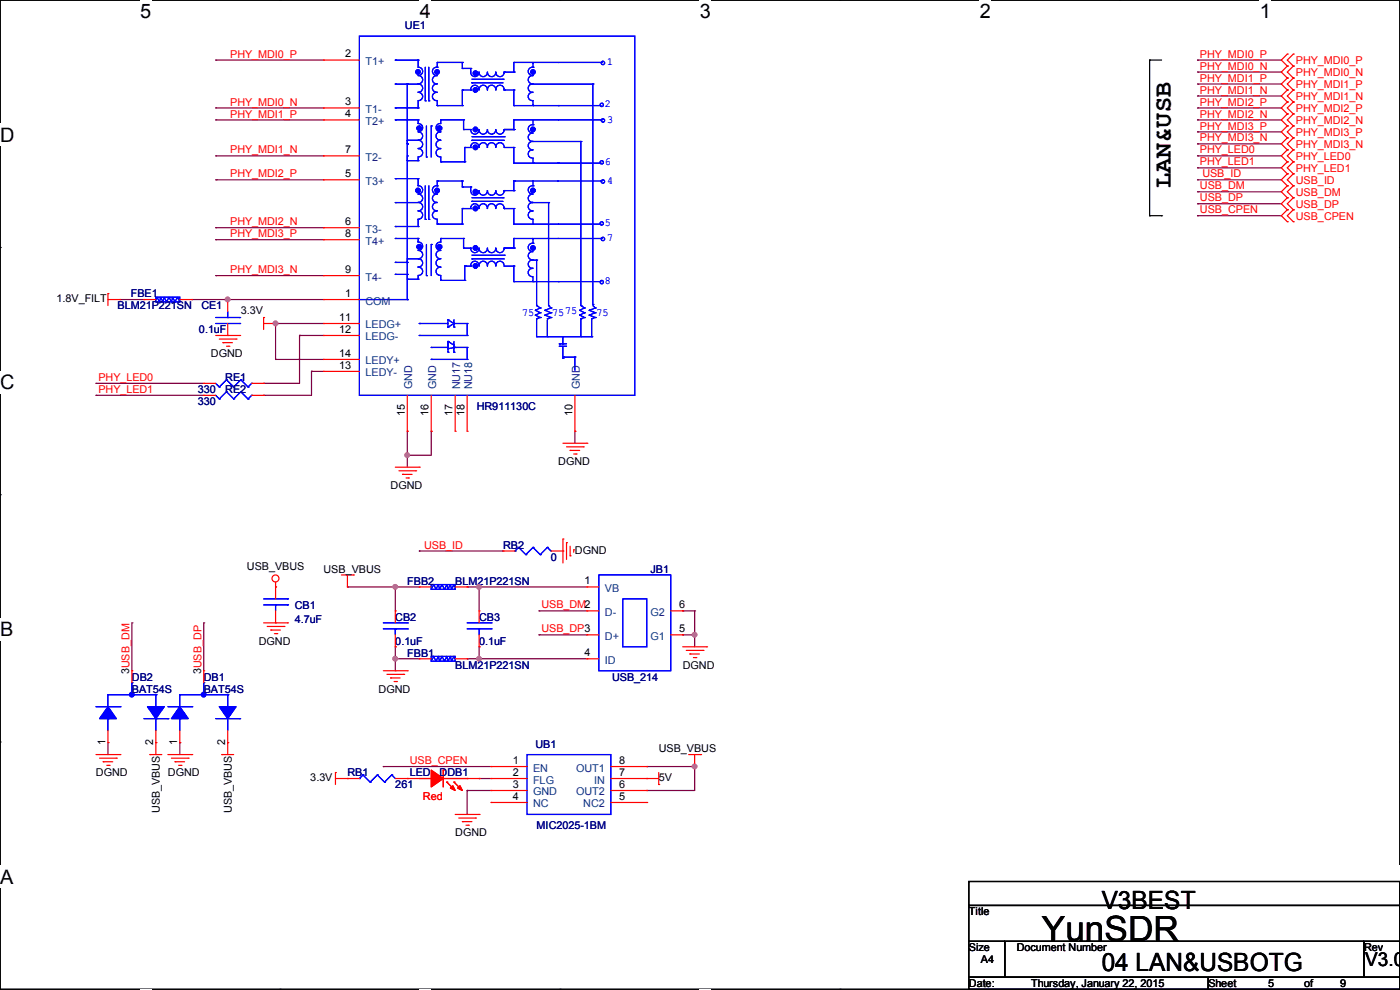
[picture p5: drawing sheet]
<svg xmlns="http://www.w3.org/2000/svg" width="297mm" height="210mm" viewBox="0 0 297 210" stroke-linecap="round" stroke-linejoin="round" font-family="sans-serif">
<path d="M0 0h297v209.8h-297z" fill="none" stroke="#000" stroke-width=".25"/>
<g fill="#fff">
<path d="M29.7 0h2.4v4.8h-2.4z"/>
<path d="M29.7 209.8h2.4v.2h-2.4z"/>
</g>
<path d="M59.4 0h.1M59.4 209.8h.1" fill="none" stroke="#000" stroke-width=".25"/>
<g fill="#fff">
<path d="M89.1 0h2.3v4.8h-2.3z"/>
<path d="M89.1 209.8h2.3v.2h-2.3z"/>
</g>
<path d="M118.8 0h.1M118.8 209.8h.1" fill="none" stroke="#000" stroke-width=".25"/>
<g fill="#fff">
<path d="M148.5 0h2.3v4.8h-2.3z"/>
<path d="M148.5 209.8h2.3v.2h-2.3z"/>
</g>
<path d="M178.2 0h.1M178.2 209.8h.1" fill="none" stroke="#000" stroke-width=".25"/>
<g fill="#fff">
<path d="M207.9 0h2.3v4.8h-2.3z"/>
<path d="M207.9 209.8h2.3v.2h-2.3z"/>
</g>
<path d="M237.6 0h.1M237.6 209.8h.1" fill="none" stroke="#000" stroke-width=".25"/>
<g fill="#fff">
<path d="M267.3 0h2.3v4.8h-2.3z"/>
<path d="M267.3 209.8h2.3v.2h-2.3z"/>
<path d="M0 26.2h3.1v4.8h-3.1z"/>
<path d="M0 78.7h3.1v4.7h-3.1z"/>
</g>
<path d="M0 52.5h.1M297 52.5h.1" fill="none" stroke="#000" stroke-width=".25"/>
<path d="M0 131.1h2.9v4.8h-2.9z" fill="#fff"/>
<path d="M0 104.9h.1M297 104.9h.1" fill="none" stroke="#000" stroke-width=".25"/>
<g fill="#fff">
<path d="M0 183.6h2.9v4.7h-2.9z"/>
<path d="M296.9 183.6h.1v4.7h-.1z"/>
</g>
<g fill="none" stroke="#000" stroke-width=".25">
<path d="M243.9 12.7h.1M243.9 12.7v33.1M243.9 12.7h2.5M243.9 45.8h.1M243.9 45.8h2.5M246.4 45.8h.1M0 157.4h.1M297 157.4h.1M205.5 187h91.5v5.1h-91.5zM205.5 192.1h91.5v7.6h-91.5zM205.5 199.7h7.6v7.6h-7.6zM213.1 199.7h76.2v7.6h-76.2z"/>
<path d="M289.3 199.7h7.7v7.6h-7.7zM205.5 207.3h50.8v2.5h-50.8zM256.3 207.3h40.7v2.5h-40.7z"/>
</g>
<g fill="none" stroke="#800040" stroke-width=".25">
<path d="M45.8 12.7h.1M45.8 12.7h22.8M254 17.8h.1M254 15.3h.1M254 12.7h.1M254 12.7h17.8M254 17.8h17.8M254 15.3h17.8M45.8 22.9h.1M45.8 25.4h.1M45.8 33.1h.1M45.8 38.1h.1"/>
<path d="M45.8 22.9h22.8M45.8 25.4h22.8M45.8 33.1h22.8M45.8 38.1h22.8M254 35.6h.1M254 38.1h.1M254 33.1h.1M254 20.4h.1M254 30.5h.1M254 28h.1M254 25.4h.1M254 22.9h.1"/>
<path d="M254 22.9h17.8M254 25.4h17.8M254 33.1h17.8M254 38.1h17.8M254 35.6h17.8M254 20.4h17.8M254 30.5h17.8M254 28h17.8M45.8 48.3h.1M45.8 50.8h.1M45.8 58.5h.1M45.8 48.3h22.8"/>
<path d="M45.8 50.8h22.8M45.8 58.5h22.8M254 45.8h.1M254 40.7h.1M254 43.2h.1M254 45.8h17.8M254 40.7h17.8M254 43.2h17.8M25.4 63.5h.1M25.4 63.5h5.1M40.7 63.5h.1M40.7 63.5h27.9"/>
<path d="M48.3 63.5h.1M58.5 68.6h.1M58.5 76.2h.1M58.5 68.6h10.1M58.5 76.2h10.1M58.5 68.6v7.6M63.5 71.2h.1M63.5 71.2v10.1h-7.6M63.5 71.2h5.1M66.1 78.8h.1M66.1 78.8h2.5M66.1 78.8v5.1h-10.2"/>
<path d="M20.4 83.9h.1M20.4 81.3h.1M20.4 83.9h22.8M20.4 81.3h22.8M55.9 83.9h.1M55.9 81.3h.1M86.4 96.6h.1M86.4 91.5h.1M86.4 91.5v7.6M91.5 91.5h.1M91.5 91.5v5.1h-5.1M122 91.5h.1"/>
<path d="M122 91.5v2.5M88.9 116.9h.1M88.9 116.9h17.8M28 132.1h.1M28 132.1v10.2M43.2 132.1h.1M43.2 132.1v10.2M73.7 124.5h.1M73.7 124.5h15.2M83.9 124.5h.1M83.9 139.7h.1M83.9 137.2h.1"/>
<path d="M83.9 139.7h5M83.9 124.5v5.1M83.9 137.2v5.1M99.1 139.7h.1M99.1 124.5h.1M99.1 139.7h25.4M99.1 124.5h25.4M101.6 137.2h.1M101.6 139.7h.1M101.6 124.5h.1M101.6 124.5v5.1M101.6 137.2v2.5"/>
<path d="M114.3 129.6h.1M114.3 134.7h.1M114.3 129.6h10.2M114.3 134.7h10.2M144.8 134.7h.1M144.8 129.6h.1M144.8 129.6h2.6M144.8 134.7h2.6M147.4 134.7h.1M147.4 129.6h.1M147.4 129.6v7.6M22.9 157.5h.1"/>
<path d="M22.9 157.5v2.6M38.1 157.5h.1M38.1 157.5v2.6M83.9 142.3h.1M81.3 162.6h.1M81.3 162.6h22.9M99.1 167.7h.1M99.1 167.7v5.1M99.1 167.7h5.1M101.6 165.1h.1M101.6 165.1h2.6M137.2 162.6h.1"/>
<path d="M137.2 167.7h.1M137.2 162.6h10.2M147.4 162.6h.1M147.4 162.6v5.1h-10.2"/>
</g>
<g fill="#f0f" stroke="#f0f" stroke-width=".25">
<circle cx="48.3" cy="63.5" r=".49"/>
<circle cx="58.4" cy="68.6" r=".49"/>
<circle cx="86.4" cy="96.5" r=".49"/>
<circle cx="147.3" cy="162.6" r=".49"/>
<circle cx="147.3" cy="134.6" r=".49"/>
<circle cx="101.6" cy="139.7" r=".49"/>
<circle cx="83.8" cy="124.5" r=".49"/>
<circle cx="83.8" cy="139.7" r=".49"/>
<circle cx="101.6" cy="124.5" r=".49"/>
</g>
<g fill="none" stroke="#f00" stroke-width=".25">
<path d="M68.6 12.7h.1M68.6 12.7h7.6M273.1 19.1h.1M273.1 16.6h.1M273.1 14h.1M273.1 11.5h.1M273.1 19.1l-1.3 1.3 1.3 1.2M273.1 16.6l-1.3 1.2 1.3 1.3M273.1 14l-1.3 1.3 1.3 1.3M273.1 11.5l-1.3 1.2 1.3 1.3M274.4 19.1h.1M274.4 16.6h.1"/>
<path d="M274.4 14h.1M274.4 11.5h.1M274.4 19.1l-1.3 1.3 1.3 1.2M274.4 16.6l-1.3 1.2 1.3 1.3M274.4 14l-1.3 1.3 1.3 1.3M274.4 11.5l-1.3 1.2 1.3 1.3M68.6 22.9h.1M68.6 25.4h.1M68.6 33.1h.1M68.6 38.1h.1M68.6 22.9h7.6M68.6 25.4h7.6"/>
<path d="M68.6 33.1h7.6M68.6 38.1h7.6M273.1 34.3h.1M273.1 36.9h.1M273.1 31.8h.1M273.1 39.4h.1M273.1 21.6h.1M273.1 26.7h.1M273.1 29.3h.1M273.1 24.2h.1M273.1 34.3l-1.3 1.3 1.3 1.3M273.1 31.8l-1.3 1.3 1.3 1.2"/>
<path d="M273.1 39.4l-1.3 1.3 1.3 1.3M273.1 36.9l-1.3 1.2 1.3 1.3M273.1 26.7l-1.3 1.3 1.3 1.3M273.1 24.2l-1.3 1.2 1.3 1.3M273.1 21.6l-1.3 1.3 1.3 1.3M273.1 29.3l-1.3 1.2 1.3 1.3M274.4 36.9h.1M274.4 34.3h.1M274.4 31.8h.1M274.4 39.4h.1M274.4 21.6h.1M274.4 29.3h.1"/>
<path d="M274.4 26.7h.1M274.4 24.2h.1M274.4 34.3l-1.3 1.3 1.3 1.3M274.4 31.8l-1.3 1.3 1.3 1.2M274.4 39.4l-1.3 1.3 1.3 1.3M274.4 36.9l-1.3 1.2 1.3 1.3M274.4 26.7l-1.3 1.3 1.3 1.3M274.4 24.2l-1.3 1.2 1.3 1.3M274.4 21.6l-1.3 1.3 1.3 1.3M274.4 29.3l-1.3 1.2 1.3 1.3M68.6 48.3h.1M68.6 50.8h.1"/>
<path d="M68.6 58.5h.1M68.6 48.3h7.6M68.6 50.8h7.6M68.6 58.5h7.6M273.1 44.5h.1M273.1 47h.1M273.1 42h.1M273.1 44.5l-1.3 1.3 1.3 1.2M273.1 42l-1.3 1.2 1.3 1.3M274.4 47h.1M274.4 44.5h.1M274.4 42h.1"/>
<path d="M274.4 44.5l-1.3 1.3 1.3 1.2M274.4 42l-1.3 1.2 1.3 1.3M22.9 62.3h.1M22.9 63.5h2.5M22.9 62.3v2.5M25.4 63.5h.1M30.5 63.5h.1M30.5 63.5h2.6M38.1 63.5h2.6M40.7 63.5h.1M45.8 71.2h5M46.5 71.9h3.6"/>
<path d="M47.3 72.7h.1M47.3 72.7h2M48 73.4h.6M48.3 71.2h.1M48.3 63.5h.1M48.3 63.5v2.6M48.3 68.6v2.6M48.6 73.4h.1M50.1 71.9h.1M50.8 71.2h.1M55.9 67.4h.1M55.9 68.6h2.6"/>
<path d="M55.9 67.4v2.5M58.5 68.6h.1M68.6 63.5h.1M68.6 68.6h.1M68.6 71.2h.1M68.6 76.2h.1M68.6 78.8h.1M68.6 71.2h7.6M68.6 68.6h7.6M68.6 63.5h7.6M68.6 76.2h7.6M68.6 78.8h7.6"/>
<path d="M43.2 81.3h.1M43.2 83.9h.1M43.2 81.3h2.6M43.2 83.9h2.6M53.4 81.3h2.5M53.4 83.9h2.5M55.9 81.3h.1M55.9 83.9h.1M83.9 99.1h5M84.6 99.9h3.6M86.4 91.5h.1M86.4 83.9v7.6"/>
<path d="M88.2 99.9h.1M88.9 99.1h.1M91.5 91.5h.1M91.5 83.9v7.6M96.6 91.5h.1M96.6 83.9v7.6M99.1 91.5h.1M99.1 83.9v7.6M119.4 94h5.1M120.2 94.8h3.5M120.9 95.5h.1M120.9 95.5h2.1"/>
<path d="M121.7 96.3h.5M122 91.5h.1M122 83.9v7.6M122.2 96.3h.1M123.7 94.8h.1M124.5 94h.1M85.4 100.6h.1M85.4 100.6h2M86.1 101.4h.6M86.7 101.4h.1M106.7 116.9h.1M106.7 116.9h2.6"/>
<path d="M116.9 116.9h2.5M119.4 114.3h.1M119.4 116.9h.1M119.4 114.3v5.1M120.2 115.1h.1M120.2 115.1v3.6M120.9 117.9h.1M120.9 115.9v2M121.7 116.6h.1M121.7 116.6v.5M55.9 132.1h5.1M56.7 132.9h3.5"/>
<path d="M57.4 133.6h.1M57.4 133.6h2.1M58.2 134.4h.5M58.5 124.5h.1M58.5 132.1h.1M58.5 123.5v3.5M58.5 129.6v2.5M58.7 134.4h.1M60.2 132.9h.1M61 132.1h.1M72.4 122h2.6M73.7 124.5h.1"/>
<path d="M73.7 122v2.5M75 122h.1M83.9 129.6h.1M83.9 137.2h.1M83.9 129.6v2.5M83.9 134.7v2.5M88.9 139.7h.1M88.9 124.5h.1M88.9 139.7h2.6M88.9 124.5h2.6M96.6 139.7h2.5M96.6 124.5h2.5"/>
<path d="M99.1 139.7h.1M99.1 124.5h.1M101.6 129.6h.1M101.6 137.2h.1M101.6 129.6v2.5M101.6 134.7v2.5M124.5 129.6h.1M124.5 134.7h.1M124.5 124.5h.1M124.5 139.7h.1M124.5 139.7h2.5M124.5 129.6h2.5"/>
<path d="M124.5 134.7h2.5M124.5 124.5h2.5M142.3 129.6h2.5M142.3 134.7h2.5M144.8 129.6h.1M144.8 134.7h.1M144.8 137.2h5.1M145.6 138h3.5M146.3 138.7h.1M146.3 138.7h2.1M147.1 139.5h.5M147.6 139.5h.1"/>
<path d="M149.1 138h.1M149.9 137.2h.1M22.9 157.5h.1M22.9 155v2.5M28 142.3h.1M28 142.3v2.5M33.1 157.5h.1M33.1 155v5.1M38.1 157.5h.1M38.1 155v2.5M43.2 142.3h.1M43.2 142.3v2.5"/>
<path d="M48.3 157.5h.1M48.3 155v5.1M81.3 142.3h5.1M82.1 143h3.5M82.8 143.8h.1M82.8 143.8h2.1M83.6 144.6h.5M84.1 144.6h.1M85.6 143h.1M86.4 142.3h.1M20.4 160.1h5M21.1 160.8h3.6"/>
<path d="M21.9 161.6h.1M21.9 161.6h2M22.6 162.3h.6M23.2 162.3h.1M24.7 160.8h.1M25.4 160.1h.1M31.8 160.1h.1M31.8 160.1h2.5M35.6 160.1h5.1M36.4 160.8h3.5M37.1 161.6h.1M37.1 161.6h2.1"/>
<path d="M37.9 162.3h.5M38.4 162.3h.1M39.9 160.8h.1M40.7 160.1h.1M47 160.1h.1M47 160.1h2.6M71.2 163.9h.1M71.2 165.1h5M71.2 163.9v2.5M73.7 165.1h.1M83.9 165.1h7.6M86.4 165.1h.1"/>
<path d="M91.5 165.1h.1M94 163.4h.1M94 165.1h7.6M94 163.4v3.5M94.8 165.9h.1M94.8 165.9l1.5 1.5M96.3 165.9h.1M96.3 165.9l1.5 1.5M96.6 172.8h5M97.3 173.5h3.6M98.1 174.3h.1M98.1 174.3h2"/>
<path d="M98.8 175h.6M99.1 165.1h.1M99.4 175h.1M100.9 173.5h.1M101.6 172.8h.1M101.6 165.1h.1M104.2 162.6h.1M104.2 165.1h.1M104.2 167.7h.1M104.2 170.2h.1M104.2 165.1h7.6M104.2 162.6h7.6"/>
<path d="M104.2 167.7h7.6M104.2 170.2h7.6M129.6 165.1h10.1M129.6 162.6h7.6M129.6 167.7h7.6M129.6 170.2h7.6M137.2 165.1h.1M137.2 170.2h.1M137.2 167.7h.1M137.2 162.6h.1M139.7 166.4h.1M139.7 163.9v2.5"/>
<path d="M146.1 160.1h2.5M147.4 162.6h.1M147.4 160.1v2.5M148.6 160.1h.1"/>
<circle cx="58.4" cy="122.7" r=".74"/>
</g>
<g fill="none" stroke="#00f" stroke-width=".25">
<path d="M76.2 7.7h58.5v76.2h-58.5zM83.9 17.8h4.8a.87 .87 0 0 1 1 .9 .87 .87 0 0 1-1 .9M83.9 12.7h.1M83.9 17.8h.1M83.9 12.7h4.8M86.4 17.8h.1M86.4 17.8v45.7M88.7 12.7v1.6a.87 .87 0 0 1 1 .8 .87 .87 0 0 1-1 .9M88.7 16.1a.87 .87 0 0 1 1 .8 .87 .87 0 0 1-1 .9M88.7 19.6a.87 .87 0 0 1 1 .9 .87 .87 0 0 1-1 .8M88.7 12.7h.1M90.2 14.3v7.1"/>
<path d="M91 14.3v7.1M92.7 14.3a.87 .87 0 0 0-1 .8 .87 .87 0 0 0 1 .9M92.7 17.8a.87 .87 0 0 0-1 .9 .87 .87 0 0 0 1 .8M92.7 19.6a.87 .87 0 0 0-1 .9 .87 .87 0 0 0 1 .8M92.7 16.1a.87 .87 0 0 0-1 .8 .87 .87 0 0 0 1 .9M92.8 13.3h.1M92.8 14.3h.1M92.8 13.3h5.3M92.8 13.3v1M98.1 14.5h.1M98.1 13.3h.1M98.1 19.1h.1"/>
<path d="M98.1 14.5h1.8M98.1 13.3v1.2M98.1 19.1v3.3M98.1 19.1h1.8M99.9 14.5v.8a.87 .87 0 0 0 .8 1 .87 .87 0 0 0 .9-1M99.9 14.5h.1M99.9 19.1h.1M100.1 17.6h.1M100.1 16.8h6.6M100.1 17.6h6.6M101.6 19.1a.87 .87 0 0 0-.9-1 .87 .87 0 0 0-.8 1M101.7 15.3a.87 .87 0 0 0 .8 1 .87 .87 0 0 0 .9-1"/>
<path d="M103.4 19.1a.87 .87 0 0 0-.9-1 .87 .87 0 0 0-.8 1M103.4 15.3a.87 .87 0 0 0 .9 1 .87 .87 0 0 0 .9-1M105.1 19.1a.87 .87 0 0 0-.8-1 .87 .87 0 0 0-.9 1M105.2 15.3a.87 .87 0 0 0 .9 1 .87 .87 0 0 0 .8-1M106.7 16.8h.1M106.9 19.1a.87 .87 0 0 0-.8-1 .87 .87 0 0 0-.9 1M107 15.3h.1M107 19.1h.1M107 19.1h2M107 15.3h2M107 15.3v.2M107 18.8v.3"/>
<path d="M109 15.3h.1M109 19.1h.1M109 13.3h.1M109 13.3h18.6M109 13.3v2M109 19.1v3.3M112.8 17.8h13M113.1 14.3a.87 .87 0 0 0-1 .8 .87 .87 0 0 0 1 .9M113.1 17.8a.87 .87 0 0 0-1 .9 .87 .87 0 0 0 1 .8M113.1 19.6a.87 .87 0 0 0-1 .9 .87 .87 0 0 0 1 .8M113.1 16.1a.87 .87 0 0 0-1 .8 .87 .87 0 0 0 1 .9M113.1 14.3h.1"/>
<path d="M113.1 13.3v1M125.8 17.8h.1M125.8 17.8v46.8M127.6 13.3h.1M83.9 25.4h.1M83.9 22.9h.1M83.9 37.9h.1M83.9 25.4h4.8M83.9 22.9h4.8M83.9 37.9h4.8M86.4 29.8h2.3a.87 .87 0 0 1 1 .8 .87 .87 0 0 1-1 .9M86.4 34.1h.1"/>
<path d="M86.4 33.1h.1M86.4 29.8h.1M86.4 30.5h.1M86.4 34.1h2.3M88.7 31.5a.87 .87 0 0 1 1 .9 .87 .87 0 0 1-1 .9M88.7 28a.87 .87 0 0 1 1 .8 .87 .87 0 0 1-1 .9M88.7 25.4v.8a.87 .87 0 0 1 1 .9 .87 .87 0 0 1-1 .8M88.7 25.4h.1M88.7 34.1h.1M88.7 22.9h.1M88.7 37.9h.1M88.7 37.9v1.5a.87 .87 0 0 1 1 .9 .87 .87 0 0 1-1 .8"/>
<path d="M88.7 21.4v1.5M88.7 33.3v.8M90.2 21.4h.1M90.2 39.4v7.1M90.5 33.3h.1M90.5 26.7v6.6M91 21.4h.1M91 39.4v7.1M91.5 26.7h.1M91.5 26.7v6.6M92.7 39.4a.87 .87 0 0 0-1 .9 .87 .87 0 0 0 1 .8M92.8 22.4h.1"/>
<path d="M92.8 38.4h.1M92.8 39.4h.1M92.8 21.4v1M92.8 38.4v1M92.8 22.4h5.3M92.8 38.4h5.3M93.5 29.8a.87 .87 0 0 0-1 .8 .87 .87 0 0 0 1 .9M93.5 31.6a.87 .87 0 0 0-1 .8 .87 .87 0 0 0 1 .9M93.5 28a.87 .87 0 0 0-1 .8 .87 .87 0 0 0 1 .9M93.5 25.4v.8a.87 .87 0 0 0-1 .9 .87 .87 0 0 0 1 .8M93.5 34.3h.1M93.5 25.4h.1"/>
<path d="M93.5 33.3v1M93.5 34.3h5.1M93.5 25.4h4.8M98.1 22.4h.1M98.1 38.4h.1M98.1 39.7h.1M98.1 38.4v1.3M98.1 39.7h1.8M98.3 25.4h.1M98.3 27.5h.1M98.3 27.5h1.6M98.3 25.4v2.1"/>
<path d="M98.6 34.3h.1M98.6 31.3h.1M98.6 31.3v3M98.6 31.3h1.3M99.9 31.3h.1M99.9 27.5h.1M99.9 39.7v.7a.87 .87 0 0 0 .8 1 .87 .87 0 0 0 .9-1M99.9 39.7h.1M99.9 27.5a.87 .87 0 0 0 .8 .9 .87 .87 0 0 0 .9-.9M100.1 29.8h.1M100.1 29.8h6.9M100.1 29h6.9"/>
<path d="M101.6 31.3a.87 .87 0 0 0-.9-1 .87 .87 0 0 0-.8 1M101.7 27.5a.87 .87 0 0 0 .8 .9 .87 .87 0 0 0 .9-.9M103.4 31.3a.87 .87 0 0 0-.9-1 .87 .87 0 0 0-.8 1M103.4 27.5a.87 .87 0 0 0 .9 .9 .87 .87 0 0 0 .9-.9M105.1 31.3a.87 .87 0 0 0-.8-1 .87 .87 0 0 0-.9 1M105.2 27.5a.87 .87 0 0 0 .9 .9 .87 .87 0 0 0 .8-.9M106.9 31.3a.87 .87 0 0 0-.8-1 .87 .87 0 0 0-.9 1M107 27.5h.1M107 29h.1M107 27.5v.2M107 27.5h2M107 31.3h2"/>
<path d="M109 27.5h.1M109 22.4h.1M109 31.3h.1M109 25.4h.1M109 34.6h.1M109 38.4h.1M109 22.4h18.3M109 25.4h18.6M109 25.4v2.1M109 31.3v3.3M109 38.4v2M109 34.6h18.3"/>
<path d="M109 38.4h18.6M113.1 31.8a.87 .87 0 0 0-1 .9 .87 .87 0 0 0 1 .8M113.1 26.5a.87 .87 0 0 0-1 .8 .87 .87 0 0 0 1 .9M113.1 28.2a.87 .87 0 0 0-1 .9 .87 .87 0 0 0 1 .9M113.1 39.4a.87 .87 0 0 0-1 .9 .87 .87 0 0 0 1 .8M113.1 22.4h.1M113.1 26.5h.1M113.1 34.6h.1M113.1 39.4h.1M113.1 21.4v1M113.1 25.4v1.1M113.1 33.6v1"/>
<path d="M113.1 38.4v1M118.4 22.4h.1M118.4 34.6h.1M123.2 30h-10.1a.87 .87 0 0 0-1 .9 .87 .87 0 0 0 1 .8M123.2 30h.1M123.2 30v34.8M127.3 22.4h.1M127.3 34.6h.1M127.6 25.4h.1M127.6 38.4h.1M83.9 48h.1M83.9 43h.1"/>
<path d="M83.9 50.6h.1M83.9 58.2h.1M83.9 55.7h.1M83.9 43h4.8a.87 .87 0 0 1 1 .8 .87 .87 0 0 1-1 .9M83.9 48h4.8M83.9 50.6h4.8M83.9 58.2h2.5M83.9 55.7h2.5M86.4 54.9h2.3a.87 .87 0 0 1 1 .9 .87 .87 0 0 1-1 .8M86.4 58.2h.1M86.4 59.2h.1M86.4 54.9h.1"/>
<path d="M86.4 55.7h.1M86.4 59.2h2.3M88.7 53.1a.87 .87 0 0 1 1 .9 .87 .87 0 0 1-1 .9M88.7 50.6h.1M88.7 59.2h.1M88.7 56.7a.87 .87 0 0 1 1 .9 .87 .87 0 0 1-1 .8M88.7 48h.1M88.7 50.6v.8a.87 .87 0 0 1 1 .8 .87 .87 0 0 1-1 .9M88.7 44.8a.87 .87 0 0 1 1 .8 .87 .87 0 0 1-1 .9M88.7 41.2a.87 .87 0 0 1 1 .9 .87 .87 0 0 1-1 .8M88.7 46.5v1.5M88.7 58.5v.7"/>
<path d="M90.2 46.5h.1M90.5 58.5h.1M90.5 51.9v6.6M91 46.5h.1M91.5 51.9h.1M91.5 51.9v6.6M92.7 43a.87 .87 0 0 0-1 .8 .87 .87 0 0 0 1 .9M92.7 44.8a.87 .87 0 0 0-1 .8 .87 .87 0 0 0 1 .9M92.7 41.2a.87 .87 0 0 0-1 .9 .87 .87 0 0 0 1 .8M92.8 47.5h.1M92.8 46.5v1M92.8 47.5h5.3"/>
<path d="M93.5 53.1a.87 .87 0 0 0-1 .9 .87 .87 0 0 0 1 .9M93.5 54.9a.87 .87 0 0 0-1 .9 .87 .87 0 0 0 1 .8M93.5 56.7a.87 .87 0 0 0-1 .9 .87 .87 0 0 0 1 .8M93.5 50.6h.1M93.5 50.6v.8a.87 .87 0 0 0-1 .8 .87 .87 0 0 0 1 .9M93.5 59.5h.1M93.5 58.5v1M93.5 59.5h5.1M93.5 50.6h4.8M98.1 44.2h.1M98.1 47.5h.1M98.1 44.2v3.3"/>
<path d="M98.1 44.2h1.8M98.3 50.6h.1M98.3 52.6h.1M98.3 50.6v2M98.3 52.6h1.6M98.6 59.5h.1M98.6 56.4h.1M98.6 56.4v3.1M98.6 56.4h1.3M99.9 56.4h.1M99.9 44.2h.1M99.9 52.6h.1"/>
<path d="M99.9 52.6a.87 .87 0 0 0 .8 1 .87 .87 0 0 0 .9-1M100.1 42.7h.1M100.1 54.9h.1M100.1 42h6.6M100.1 42.7h6.6M100.1 54.1h6.9M100.1 54.9h6.9M101.6 44.2a.87 .87 0 0 0-.9-1 .87 .87 0 0 0-.8 1M101.6 56.4a.87 .87 0 0 0-.9-1 .87 .87 0 0 0-.8 1M101.7 40.4a.87 .87 0 0 0 .8 1 .87 .87 0 0 0 .9-1M101.7 52.6a.87 .87 0 0 0 .8 1 .87 .87 0 0 0 .9-1M103.4 56.4a.87 .87 0 0 0-.9-1 .87 .87 0 0 0-.8 1"/>
<path d="M103.4 44.2a.87 .87 0 0 0-.9-1 .87 .87 0 0 0-.8 1M103.4 40.4a.87 .87 0 0 0 .9 1 .87 .87 0 0 0 .9-1M103.4 52.6a.87 .87 0 0 0 .9 1 .87 .87 0 0 0 .9-1M105.1 44.2a.87 .87 0 0 0-.8-1 .87 .87 0 0 0-.9 1M105.1 56.4a.87 .87 0 0 0-.8-1 .87 .87 0 0 0-.9 1M105.2 40.4a.87 .87 0 0 0 .9 1 .87 .87 0 0 0 .8-1M105.2 52.6a.87 .87 0 0 0 .9 1 .87 .87 0 0 0 .8-1M106.7 42h.1M106.9 56.4a.87 .87 0 0 0-.8-1 .87 .87 0 0 0-.9 1M106.9 44.2a.87 .87 0 0 0-.8-1 .87 .87 0 0 0-.9 1M107 54.1h.1M107 44.2h.1"/>
<path d="M107 40.4h.1M107 52.6h.1M107 40.4v.3M107 44v.2M107 52.6v.3M107 52.6h2M107 56.4h2M107 44.2h2M107 40.4h2M109 52.6h.1M109 40.4h.1M109 56.4h.1"/>
<path d="M109 59.7h.1M109 50.6h.1M109 44.2h.1M109 47.5h.1M109 44.2v3.3M109 50.6v2M109 56.4v3.3M109 50.6h18.6M109 47.5h18.3M109 59.7h18.3M112.8 43h3.6M113.1 44.8a.87 .87 0 0 0-1 .8 .87 .87 0 0 0 1 .9"/>
<path d="M113.1 51.6a.87 .87 0 0 0-1 .9 .87 .87 0 0 0 1 .8M113.1 57a.87 .87 0 0 0-1 .8 .87 .87 0 0 0 1 .9M113.1 53.4a.87 .87 0 0 0-1 .8 .87 .87 0 0 0 1 .9M113.1 41.2a.87 .87 0 0 0-1 .9 .87 .87 0 0 0 1 .8M113.1 43a.87 .87 0 0 0-1 .8 .87 .87 0 0 0 1 .9M113.1 59.7h.1M113.1 51.6h.1M113.1 47.5h.1M113.1 46.5v1M113.1 50.6v1M113.1 58.7v1M113.8 55.2h.1"/>
<path d="M113.8 55.2h-.7a.87 .87 0 0 0-1 .8 .87 .87 0 0 0 1 .9M113.8 55.2v9.6M116.4 43h.1M116.4 43v21.8M118.4 47.5h.1M118.4 59.7h.1M127.3 47.5h.1M127.3 59.7h.1M127.6 50.6h.1M33.1 63h5v1.1h-5zM33.1 63.5l.2-.5 .5 1.1 .3-1.1 .5 1.1 .2-1.1 .5 1.1 .6-1.1 .5 1.1 .2-1.1 .5 1.1 .5-1.1 .5 1.1M45.8 68.6h5"/>
<path d="M45.8 67.4h5M48.3 67.4h.1M48.3 66.1v1.3M50.8 68.6h.1M50.8 67.4h.1M76.2 63.5h10.2M86.4 63.5h.1M88.9 71.2h.1M88.9 68.6h.1M88.9 68.6h6.1M88.9 71.2h10.2M91.5 76.2h.1"/>
<path d="M91.5 73.7h.1M91.5 73.7h3.5M91.5 76.2h7.6M95 67.9h.1M95 69.4h.1M95 72.4h.1M95 74h.1M95 74.7h.1M95 67.9l1.3 .7M95 67.9v1.5M95 72.4v2.3M95 72.4l1.3 .8"/>
<path d="M96.3 68.6h.1M96.3 69.4h.1M96.3 74.7h.1M96.3 68.6h2.8M96.3 68.6l-1.3 .8M96.3 67.9v1.5M96.3 72.4v2.3M96.3 73.7h2.8M96.6 73.7h.1M96.6 73.7l-1.6 .3M99.1 68.6h.1M99.1 71.2h.1"/>
<path d="M99.1 73.7h.1M99.1 76.2h.1M99.1 68.6v2.6M99.1 73.7v2.5M113.6 65.8h.1M113.6 66.8h.1M113.6 65.8l1 .5M113.6 66.8l1 .6M113.8 67.6h.1M113.8 71.4h.1M113.8 64.8h.1M113.8 64.8l.8 .5"/>
<path d="M113.8 67.6v3.8M113.8 71.4h11.7M114.6 65.3h.1M114.6 66.3h.1M114.6 67.4h.1M114.6 65.3l-1 .5M114.6 66.3l-1 .5M114.6 67.4l-.8 .2M115.6 65.8h.1M115.6 66.8h.1M115.6 65.8l1.3 .5M115.6 66.8l1.3 .6"/>
<path d="M116.1 67.6h.1M116.1 71.4h.1M116.1 67.9v3.5M116.4 64.8h.1M116.4 64.8l.5 .5M116.9 65.3h.1M116.9 66.3h.1M116.9 67.4h.1M116.9 65.3l-1.3 .5M116.9 66.3l-1.3 .5M116.9 67.4l-.8 .2M118.7 72.9h.1"/>
<path d="M118.7 73.4h.1M118.7 72.9h1.5M118.7 73.4h1.5M119.4 76h.1M119.4 72.9h.1M119.4 75.7h.1M119.4 71.4v1.5M119.4 73.4v2.6M119.4 75.7h2.6M122 75.7h.1M122 75.7v2.8M123 65.8h.1"/>
<path d="M123 66.8h.1M123 65.8l1 .5M123 66.8l1 .6M123.2 67.6h.1M123.2 71.4h.1M123.2 64.8h.1M123.2 67.6v3.8M123.2 64.8l.8 .5M124 66.3h.1M124 67.4h.1M124 65.3h.1M124 65.3l-1 .5"/>
<path d="M124 66.3l-1 .5M124 67.4l-.8 .2M125 65.8h.1M125 66.8h.1M125 65.8l1.3 .5M125 66.8l1.3 .6M125.5 71.4h.1M125.5 67.6h.1M125.5 67.9v3.5M125.8 64.6h.1M125.8 64.8l.5 .5M126.3 66.3h.1"/>
<path d="M126.3 67.4h.1M126.3 65.3h.1M126.3 65.3l-1.3 .5M126.3 66.3l-1.3 .5M126.3 67.4l-.8 .2M45.8 81.3l.7 .8M45.8 83.9l.7 .7M46.5 82.1h.1M46.5 84.6h.1M48 80.6h.1M48 83.1h.1M48 80.6l-1.5 1.5"/>
<path d="M48 80.6l1.6 1.5M48 83.1l-1.5 1.5M48 83.1l1.6 1.5M49.6 82.1h.1M49.6 84.6h.1M51.1 80.6h.1M51.1 83.1h.1M51.1 80.6l-1.5 1.5M51.1 80.6l1.5 1.5M51.1 83.1l-1.5 1.5M51.1 83.1l1.5 1.5M52.6 82.1h.1"/>
<path d="M52.6 84.6h.1M53.4 81.3h.1M53.4 83.9h.1M53.4 81.3l-.8 .8M53.4 83.9l-.8 .7M109.3 116.9h.1M110 116.1h.1M110 116.1l1.5 1.5M110 116.1l-.7 .8M111.5 117.6h.1M113.1 116.1h.1M113.1 116.1l1.5 1.5"/>
<path d="M113.1 116.1l-1.6 1.5M114.6 117.6h.1M116.1 116.1h.1M116.1 116.1l.8 .8M116.1 116.1l-1.5 1.5M55.9 127h5.1M55.9 128.3h5.1M58.5 128.3h.1M58.5 128.3v1.3M61 127h.1M61 128.3h.1M81.3 132.1h5.1"/>
<path d="M81.3 133.4h5.1M83.9 133.4h.1M83.9 133.4v1.3M86.4 132.1h.1M86.4 133.4h.1M91.5 139.2h5.1v1.1h-5.1zM91.5 124h5.1v1h-5.1zM96.6 139.7l-.3-.5-.5 1.1-.3-1.1-.5 1.1-.2-1.1-.5 1.1-.5-1.1-.5 1.1-.3-1.1-.5 1.1-.5-1.1-.5 1.1M96.6 124.5l-.3-.5-.5 1-.3-1-.5 1-.2-1-.5 1-.5-1-.5 1-.3-1-.5 1-.5-1-.5 1M99.1 132.1h5.1M99.1 133.4h5.1M101.6 133.4h.1"/>
<path d="M101.6 133.4v1.3M104.2 132.1h.1M104.2 133.4h.1M127 122h15.3v20.3h-15.3zM132.1 127h5.1v10.2h-5.1zM20.4 149.9h5M22.9 152.4h.1M22.9 147.4h.1M22.9 147.4h10.2M22.9 147.4v2.5M22.9 152.4v2.6M25.4 149.9h.1"/>
<path d="M28 144.8h.1M28 144.8v2.6M30.5 152.4h5.1M33.1 152.4h.1M33.1 147.4h.1M33.1 147.4v2.5M33.1 152.4v2.6M35.6 152.4h.1M35.6 149.9h5.1M38.1 152.4h.1M38.1 147.4h.1M38.1 147.4v2.5"/>
<path d="M38.1 152.4v2.6M38.1 147.4h10.2M40.7 149.9h.1M43.2 144.8h.1M43.2 144.8v2.6M45.8 152.4h5M48.3 152.4h.1M48.3 147.4h.1M48.3 147.4v2.5M48.3 152.4v2.6M50.8 152.4h.1M76.2 165.1h.1"/>
<path d="M77 164.4h.1M77 164.4l1.5 1.5M77 164.4l-.8 .7M78.5 165.9h.1M80.1 164.4h.1M80.1 164.4l1.5 1.5M80.1 164.4l-1.6 1.5M81.6 165.9h.1M83.1 164.4h.1M83.1 164.4l.8 .7M83.1 164.4l-1.5 1.5M111.8 160.1h17.8v12.7h-17.8z"/>
<circle cx="127.9" cy="13.4" r=".36"/>
<circle cx="127.7" cy="22.2" r=".36"/>
<circle cx="127.7" cy="34.4" r=".36"/>
<circle cx="127.9" cy="38.5" r=".36"/>
<circle cx="127.9" cy="25.5" r=".36"/>
<circle cx="127.7" cy="59.8" r=".36"/>
<circle cx="127.7" cy="47.4" r=".36"/>
<circle cx="127.9" cy="50.7" r=".36"/>
</g>
<g fill="#f00" stroke="#f00" stroke-width=".25">
<path d="M91.5 163.4l2.5 1.7-2.5 1.8z" fill-rule="evenodd"/>
<path d="M97.6 166.7l.5 1-1-.5z" fill-rule="evenodd"/>
<path d="M95.5 167.2l.6-.5 .5 1z" fill-rule="evenodd"/>
<path d="M91.5 163.4l2.5 1.7-2.5 1.8z" fill-rule="evenodd"/>
<path d="M97.6 166.7l.5 1-1-.5z" fill-rule="evenodd"/>
<path d="M95.5 167.2l.6-.5 .5 1z" fill-rule="evenodd"/>
</g>
<g fill="#00f" stroke="#00f" stroke-width=".25">
<path d="M38.1 149.9l1.8 2.5h-3.5z" fill-rule="evenodd"/>
<path d="M46.5 149.9h3.6l-1.8 2.5z" fill-rule="evenodd"/>
<path d="M38.1 149.9l1.8 2.5h-3.5z" fill-rule="evenodd"/>
<path d="M46.5 149.9h3.6l-1.8 2.5z" fill-rule="evenodd"/>
<path d="M22.9 149.9l1.8 2.5h-3.6z" fill-rule="evenodd"/>
<path d="M31.3 149.9h3.5l-1.7 2.5z" fill-rule="evenodd"/>
<path d="M22.9 149.9l1.8 2.5h-3.6z" fill-rule="evenodd"/>
<path d="M31.3 149.9h3.5l-1.7 2.5z" fill-rule="evenodd"/>
<circle cx="43.2" cy="147.3" r=".49"/>
<circle cx="88.7" cy="15.3" r=".49"/>
<circle cx="92.7" cy="15.3" r=".49"/>
<circle cx="88.9" cy="27.2" r=".49"/>
<circle cx="93.2" cy="27.2" r=".49"/>
<circle cx="100.9" cy="31.3" r=".49"/>
<circle cx="100.9" cy="27.5" r=".49"/>
<circle cx="100.9" cy="19.1" r=".49"/>
<circle cx="100.9" cy="15.5" r=".49"/>
<circle cx="113.1" cy="15.3" r=".49"/>
<circle cx="113.1" cy="27.5" r=".49"/>
<circle cx="100.9" cy="56.4" r=".49"/>
<circle cx="92.7" cy="40.4" r=".49"/>
<circle cx="88.9" cy="52.3" r=".49"/>
<circle cx="100.9" cy="52.6" r=".49"/>
<circle cx="113.1" cy="40.4" r=".49"/>
<circle cx="113.1" cy="52.6" r=".49"/>
<circle cx="100.9" cy="44.2" r=".49"/>
<circle cx="100.9" cy="40.7" r=".49"/>
<circle cx="88.7" cy="40.4" r=".49"/>
<circle cx="93.2" cy="52.3" r=".49"/>
<circle cx="28" cy="147.3" r=".49"/>
</g>
<text font-size="7.4" x="221" y="199.7">YunSDR</text>
<g font-size="5.3">
<text x="248.4" y="39.9" transform="rotate(-90 248.4 39.9)">LAN&amp;USB</text>
<text x="233.7" y="192.8">V3BEST</text>
<text x="233.7" y="206">04 LAN&amp;USBOTG</text>
</g>
<g font-size="4.2">
<text x="29.7" y="3.9">5</text>
<text x="89.1" y="3.9">4</text>
<text x="148.5" y="3.9">3</text>
<text x="207.9" y="3.9">2</text>
<text x="267.2" y="3.9">1</text>
<text x="0" y="30.1">D</text>
<text x="0" y="82.5">C</text>
<text x="0" y="135">B</text>
<text x="0" y="187.4">A</text>
<text x="297" y="187.4">A</text>
</g>
<text font-size="4.1" x="289.6" y="204.9">V3.0</text>
<g font-size="2.3" fill="#000080">
<text x="85.9" y="6.2">UE1</text>
<text x="24.9" y="65.6">BLM21P221SN</text>
<text x="27.7" y="63.1">FBE1</text>
<text x="42.7" y="65.6">CE1</text>
<text x="42.2" y="70.7">0.1uF</text>
<text x="42" y="83.4">330</text>
<text x="47.8" y="80.9">RE1</text>
<text x="47.8" y="83.4">RE2</text>
<text x="42" y="85.9">330</text>
<text x="101.1" y="87">HR911130C</text>
<text x="106.7" y="116.4">RB2</text>
<text x="116.9" y="119">0</text>
<text x="86.4" y="124">FBB2</text>
<text x="96.6" y="124">BLM21P221SN</text>
<text x="138" y="121.5">JB1</text>
<text x="62.5" y="129.1">CB1</text>
<text x="83.9" y="131.7">CB2</text>
<text x="101.6" y="131.7">CB3</text>
<text x="62.5" y="132.2">4.7uF</text>
<text x="83.9" y="136.7">0.1uF</text>
<text x="101.6" y="136.7">0.1uF</text>
<text x="86.4" y="139.3">FBB1</text>
<text x="96.6" y="141.8">BLM21P221SN</text>
<text x="28" y="144.4">DB2</text>
<text x="28" y="146.9">BAT54S</text>
<text x="43.2" y="144.4">DB1</text>
<text x="43.2" y="146.9">BAT54S</text>
<text x="129.8" y="144.4">USB_214</text>
<text x="113.6" y="158.6">UB1</text>
<text x="73.7" y="164.7">RB1</text>
<text x="83.9" y="167.2">261</text>
<text x="86.9" y="164.7">LED</text>
<text x="93.3" y="164.7">DDB1</text>
<text x="113.8" y="175.9">MIC2025-1BM</text>
</g>
<g font-size="2.3" fill="#f00">
<text x="48.8" y="12.2">PHY_MDI0_P</text>
<text x="254.6" y="17.3">PHY_MDI1_P</text>
<text x="254.6" y="14.8">PHY_MDI0_N</text>
<text x="254.6" y="12.2">PHY_MDI0_P</text>
<text x="274.9" y="16.1">PHY_MDI0_N</text>
<text x="274.9" y="13.5">PHY_MDI0_P</text>
<text x="48.8" y="22.4">PHY_MDI0_N</text>
<text x="254.6" y="19.9">PHY_MDI1_N</text>
<text x="254.6" y="22.4">PHY_MDI2_P</text>
<text x="274.9" y="21.2">PHY_MDI1_N</text>
<text x="274.9" y="18.6">PHY_MDI1_P</text>
<text x="274.9" y="23.7">PHY_MDI2_P</text>
<text x="48.8" y="24.9">PHY_MDI1_P</text>
<text x="254.6" y="27.5">PHY_MDI3_P</text>
<text x="254.6" y="24.9">PHY_MDI2_N</text>
<text x="274.9" y="28.8">PHY_MDI3_P</text>
<text x="274.9" y="26.2">PHY_MDI2_N</text>
<text x="48.8" y="32.6">PHY_MDI1_N</text>
<text x="254.6" y="35.1">PHY_LED1</text>
<text x="254.6" y="32.6">PHY_LED0</text>
<text x="254.6" y="30">PHY_MDI3_N</text>
<text x="274.9" y="33.9">PHY_LED0</text>
<text x="274.9" y="31.3">PHY_MDI3_N</text>
<text x="48.8" y="37.6">PHY_MDI2_P</text>
<text x="254.6" y="40.2">USB_DM</text>
<text x="255.1" y="37.6">USB_ID</text>
<text x="274.9" y="36.4">PHY_LED1</text>
<text x="274.9" y="41.5">USB_DM</text>
<text x="274.9" y="38.9">USB_ID</text>
<text x="48.8" y="47.8">PHY_MDI2_N</text>
<text x="254.6" y="45.3">USB_CPEN</text>
<text x="254.6" y="42.7">USB_DP</text>
<text x="274.9" y="46.6">USB_CPEN</text>
<text x="274.9" y="44">USB_DP</text>
<text x="48.8" y="50.3">PHY_MDI3_P</text>
<text x="48.8" y="58">PHY_MDI3_N</text>
<text x="20.9" y="83.4">PHY_LED1</text>
<text x="20.9" y="80.8">PHY_LED0</text>
<text x="90" y="116.4">USB_ID</text>
<text x="114.9" y="129.1">USB_DM2</text>
<text x="114.9" y="134.2">USB_DP3</text>
<text x="86.9" y="162.1">USB_CPEN</text>
<text x="89.7" y="169.8">Red</text>
</g>
<g font-size="2.3">
<text x="73.2" y="12.2">2</text>
<text x="73.2" y="22.4">3</text>
<text x="73.2" y="24.9">4</text>
<text x="73.2" y="32.5">7</text>
<text x="73.2" y="37.6">5</text>
<text x="73.2" y="47.8">6</text>
<text x="73.2" y="50.3">8</text>
<text x="73.2" y="57.9">9</text>
<text x="12" y="64.1">1.8V_FILT</text>
<text x="73.2" y="63">1</text>
<text x="51.1" y="66.6">3.3V</text>
<text x="71.9" y="68.1">11</text>
<text x="71.9" y="70.6">12</text>
<text x="44.7" y="75.8">DGND</text>
<text x="71.9" y="75.7">14</text>
<text x="71.9" y="78.2">13</text>
<text x="85.9" y="88.2" transform="rotate(-90 85.9 88.2)">15</text>
<text x="90.9" y="88.2" transform="rotate(-90 90.9 88.2)">16</text>
<text x="96" y="88.2" transform="rotate(-90 96 88.2)">17</text>
<text x="98.6" y="88.2" transform="rotate(-90 98.6 88.2)">18</text>
<text x="121.4" y="88.2" transform="rotate(-90 121.4 88.2)">10</text>
<text x="118.4" y="98.6">DGND</text>
<text x="82.9" y="103.7">DGND</text>
<text x="122" y="117.4">DGND</text>
<text x="52.4" y="121">USB_VBUS</text>
<text x="68.6" y="121.5">USB_VBUS</text>
<text x="124" y="124">1</text>
<text x="144.1" y="129">6</text>
<text x="54.9" y="136.7">DGND</text>
<text x="144.1" y="134.1">5</text>
<text x="27.4" y="143" transform="rotate(-90 27.4 143)">3USB_DM</text>
<text x="42.7" y="143" transform="rotate(-90 42.7 143)">3USB_DP</text>
<text x="124" y="139.2">4</text>
<text x="144.8" y="141.8">DGND</text>
<text x="80.3" y="146.9">DGND</text>
<text x="22.4" y="158" transform="rotate(-90 22.4 158)">1</text>
<text x="32.5" y="158" transform="rotate(-90 32.5 158)">2</text>
<text x="37.6" y="158" transform="rotate(-90 37.6 158)">1</text>
<text x="47.8" y="158" transform="rotate(-90 47.8 158)">2</text>
<text x="139.8" y="159.6">USB_VBUS</text>
<text x="20.4" y="164.7">DGND</text>
<text x="35.6" y="164.7">DGND</text>
<text x="65.8" y="165.7">3.3V</text>
<text x="108.8" y="162.1">1</text>
<text x="108.8" y="164.6">2</text>
<text x="108.8" y="167.1">3</text>
<text x="131.4" y="167.1">6</text>
<text x="131.4" y="164.6">7</text>
<text x="131.4" y="162.1">8</text>
<text x="139.8" y="165.7">5V</text>
<text x="33.9" y="172.5" transform="rotate(-90 33.9 172.5)">USB_VBUS</text>
<text x="49.2" y="172.5" transform="rotate(-90 49.2 172.5)">USB_VBUS</text>
<text x="108.8" y="169.7">4</text>
<text x="131.4" y="169.7">5</text>
<text x="96.6" y="177.4">DGND</text>
<text x="205.5" y="194.1">Title</text>
<text x="205.5" y="201.8">Size</text>
<text x="215.7" y="201.8">Document Number</text>
<text x="289.4" y="201.8">Rev</text>
<text x="205.5" y="209.4">Date:</text>
<text x="208.1" y="204.3">A4</text>
<text x="218.7" y="209.4">Thursday, January 22, 2015</text>
<text x="256.3" y="209.4">Sheet</text>
<text x="269" y="209.4">5</text>
<text x="276.7" y="209.4">of</text>
<text x="284.3" y="209.4">9</text>
</g>
<g font-size="2.3" fill="#004080">
<text x="77.5" y="13.8">T1+</text>
<text x="77.5" y="24">T1-</text>
<text x="77.5" y="26.5">T2+</text>
<text x="77.5" y="34.1">T2-</text>
<text x="77.5" y="39.2">T3+</text>
<text x="77.5" y="49.4">T3-</text>
<text x="77.5" y="51.9">T4+</text>
<text x="77.5" y="59.5">T4-</text>
<text x="77.5" y="64.6">COM</text>
<text x="77.5" y="69.7">LEDG+</text>
<text x="77.5" y="72.2">LEDG-</text>
<text x="77.5" y="77.3">LEDY+</text>
<text x="77.5" y="79.8">LEDY-</text>
<text x="87.5" y="82.6" transform="rotate(-90 87.5 82.6)">GND</text>
<text x="92.5" y="82.6" transform="rotate(-90 92.5 82.6)">GND</text>
<text x="97.6" y="82.6" transform="rotate(-90 97.6 82.6)">NU17</text>
<text x="100.2" y="82.6" transform="rotate(-90 100.2 82.6)">NU18</text>
<text x="123" y="82.6" transform="rotate(-90 123 82.6)">GND</text>
<text x="128.3" y="125.6">VB</text>
<text x="128.3" y="130.6">D-</text>
<text x="138" y="130.6">G2</text>
<text x="128.3" y="135.7">D+</text>
<text x="138" y="135.7">G1</text>
<text x="128.3" y="140.8">ID</text>
<text x="113.1" y="163.7">EN</text>
<text x="113.1" y="166.2">FLG</text>
<text x="122.2" y="163.7">OUT1</text>
<text x="126" y="166.2">IN</text>
<text x="113.1" y="168.7">GND</text>
<text x="113.1" y="171.3">NC</text>
<text x="122.2" y="168.7">OUT2</text>
<text x="123.7" y="171.3">NC2</text>
</g>
<g font-size="2.3" fill="#00f">
<text x="128.8" y="13.8">1</text>
<text x="128.3" y="22.7">2</text>
<text x="128.8" y="26">3</text>
<text x="128.3" y="34.9">6</text>
<text x="128.8" y="39">4</text>
<text x="128.3" y="47.9">5</text>
<text x="128.8" y="51.2">7</text>
<text x="128.3" y="60.3">8</text>
<text x="110.8" y="66.9">75</text>
<text x="117.1" y="66.9">7575</text>
<text x="126.5" y="66.9">75</text>
</g>
</svg>
